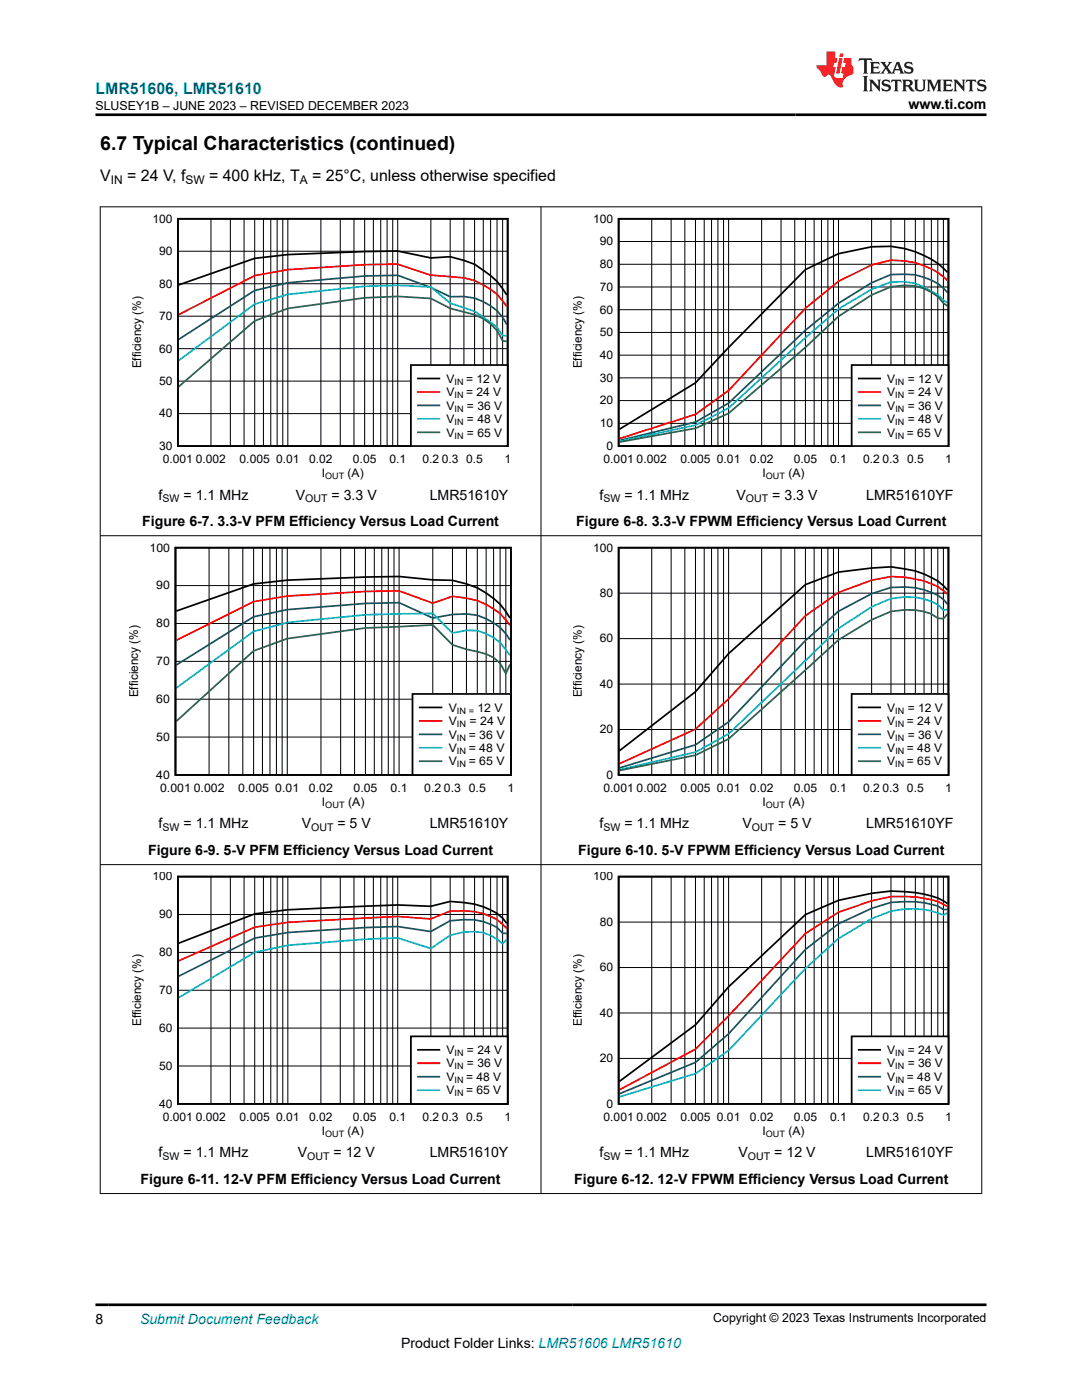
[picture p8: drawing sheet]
<svg xmlns="http://www.w3.org/2000/svg" width="216mm" height="279mm" viewBox="0 0 216 279" stroke-linecap="round" stroke-linejoin="round" font-family="sans-serif">
<path d="M35.5 43.7h65.8v45.3h-65.8zM35.7 56.9l15.1-5.3 6.6-.8 15.4-.6 6.6-.1 6.6 1.4 3.8-.3 2.8 .8 2.1 .7a17.1 17.1 0 0 1 6.4 6.2" fill="none" stroke="#000" stroke-width=".35"/>
<g fill="none" stroke="#000" stroke-width=".2">
<path d="M35.5 56.6h65.8M35.5 50.1h65.8M42.1 43.7v45.3M46 43.7v45.3M48.7 43.7v45.3M50.8 43.7v45.3M52.6 43.7v45.3M54 43.7v45.3M55.3 43.7v45.3M56.4 43.7v45.3M57.4 43.7v45.3M64 43.7v45.3"/>
<path d="M67.9 43.7v45.3M70.6 43.7v45.3M72.8 43.7v45.3M74.5 43.7v45.3M76 43.7v45.3M77.2 43.7v45.3M78.4 43.7v45.3M79.4 43.7v45.3M86 43.7v45.3M89.8 43.7v45.3M92.6 43.7v45.3M94.7 43.7v45.3"/>
<path d="M96.4 43.7v45.3M97.9 43.7v45.3M99.2 43.7v45.3M100.3 43.7v45.3M35.5 76.1h65.8M35.5 69.6h65.8M35.5 63.1h65.8M35.5 82.5h65.8"/>
</g>
<path d="M101.1 61.2a13.1 13.1 0 0 0-11.3-6l-3.8-.3-6.6-2.2-6.6 .1-15.4 1-6.6 1.2-15.1 7.8" fill="none" stroke="#f00" stroke-width=".35"/>
<path d="M101.1 64.8a10.6 10.6 0 0 0-11.3-5.6l-3.8-1.8-6.6-2.5-6.6 .2-15.4 1.3-6.6 1.6-15.1 9.7" fill="none" stroke="#156" stroke-width=".35"/>
<path d="M101.1 67h-.8l-1.1-1.7-4.5-3.2-4.9-1.6-3.8-3.2-6.6-.4-6.6 .2-15.4 1.7-6.6 1.9-15.1 11.3" fill="none" stroke="#0bc" stroke-width=".35"/>
<path d="M101.1 68.1l-.8-.1a9.5 9.5 0 0 0-7.7-5.7l-2.8-.8-3.8-1.9-6.6-.4-6.6 .2-15.4 2.2-6.6 2.4-15.1 13.2" fill="none" stroke="#286b49" stroke-width=".35"/>
<path d="M82 72.9h19.3v16.1h-19.3z" fill-rule="evenodd" fill="#fff"/>
<path d="M123.4 43.7h65.8v45.3h-65.8zM189.1 54.4a18.1 18.1 0 0 0-15.2-5.1l-6.6 1.3-6.6 3.2-15.3 15.5-6.6 7.1-15.2 9.3M82 72.9h19.3v16.1h-19.3zM83.4 75.5h4.3" fill="none" stroke="#000" stroke-width=".35"/>
<path d="M189.1 56a15 15 0 0 0-11.3-4.1l-3.9 1-6.6 3.2-6.6 5.4-15.3 16.4-6.6 4.8-15.2 4.8M83.4 78.2h4.3" fill="none" stroke="#f00" stroke-width=".35"/>
<path d="M189.1 58.4a10.9 10.9 0 0 0-8.6-3.7l-2.7 .1-3.9 1.6-6.6 4.1-6.6 5.4-15.3 14.5-6.6 3.8-15.2 3.7M83.4 80.9h4.3" fill="none" stroke="#156" stroke-width=".35"/>
<path d="M189.1 60.4l-.9-.5-1.1-1.1-1.3-.7a10.6 10.6 0 0 0-8-1.8l-3.9 1.4-6.6 4-6.6 5.7-15.3 14-6.6 3.4-15.2 3.3M83.4 83.6h4.3" fill="none" stroke="#0bc" stroke-width=".35"/>
<path d="M189.1 61.1l-.9-.6a9.2 9.2 0 0 0-7.7-3.6l-2.7 .3-3.9 1.7-6.6 4.2-6.6 6.2-15.3 13.2-6.6 3-15.2 2.7M83.4 86.3h4.3" fill="none" stroke="#286b49" stroke-width=".35"/>
<g fill="none" stroke="#000" stroke-width=".2">
<path d="M123.4 57.3h65.9M123.4 52.7h65.9M123.4 48.2h65.9M130 43.7v45.3M133.9 43.7v45.3M136.7 43.7v45.3M138.8 43.7v45.3M140.5 43.7v45.3M142 43.7v45.3M143.3 43.7v45.3M144.4 43.7v45.3M145.4 43.7v45.3"/>
<path d="M152 43.7v45.3M155.8 43.7v45.3M158.6 43.7v45.3M160.7 43.7v45.3M162.5 43.7v45.3M163.9 43.7v45.3M165.2 43.7v45.3M166.3 43.7v45.3M167.3 43.7v45.3M173.9 43.7v45.3M177.8 43.7v45.3M180.5 43.7v45.3"/>
<path d="M182.6 43.7v45.3M184.4 43.7v45.3M185.8 43.7v45.3M187.1 43.7v45.3M188.2 43.7v45.3M123.4 79.9h65.9M123.4 75.4h65.9M123.4 70.9h65.9M123.4 66.3h65.9M123.4 61.8h65.9M123.4 84.5h65.9"/>
</g>
<path d="M169.9 72.9h19.3v16.1h-19.3z" fill-rule="evenodd" fill="#fff"/>
<path d="M169.9 72.9h19.3v16.1h-19.3zM171.4 75.5h4.2M35 109.3h67v45.4h-67zM35.2 121.9l15.4-5.4 6.7-.7 15.6-.6 6.7-.1 6.8 .6a16.6 16.6 0 0 1 13.4 4.9l2 2.8" fill="none" stroke="#000" stroke-width=".35"/>
<path d="M171.4 78.2h4.2M101.8 124.8a13.1 13.1 0 0 0-8.7-5.4l-2.8-.4-3.9 1.4-6.8-2.5-6.7 .1-15.6 1-6.7 1.1-15.4 7.7" fill="none" stroke="#f00" stroke-width=".35"/>
<path d="M171.4 80.9h4.2M101.8 127.7a11.1 11.1 0 0 0-11.5-5.1l-3.9 .7-6.8-3-6.7 .1-15.6 1.3-6.7 1.4-15.4 9.6" fill="none" stroke="#156" stroke-width=".35"/>
<path d="M171.4 83.6h4.2M101.8 130.8l-.9-1.1a9.1 9.1 0 0 0-10.6-3.4l-3.9-3.9-13.5 .3-15.6 1.5-6.7 1.8-15.4 11.3" fill="none" stroke="#0bc" stroke-width=".35"/>
<path d="M171.4 86.3h4.2M101.8 132.6l-.9 1.8a6.7 6.7 0 0 0-5.7-4.4l-2.1-.4-2.8-.9-3.9-4-13.5 .6-15.6 2.1-6.7 2.5-15.4 14" fill="none" stroke="#286b49" stroke-width=".35"/>
<g fill="none" stroke="#000" stroke-width=".2">
<path d="M35 116.9h67M41.7 109.3v45.4M45.7 109.3v45.4M48.4 109.3v45.4M50.6 109.3v45.4M52.4 109.3v45.4M53.9 109.3v45.4M55.2 109.3v45.4M56.3 109.3v45.4M57.3 109.3v45.4M64 109.3v45.4M68 109.3v45.4"/>
<path d="M70.8 109.3v45.4M72.9 109.3v45.4M74.7 109.3v45.4M76.2 109.3v45.4M77.5 109.3v45.4M78.6 109.3v45.4M79.6 109.3v45.4M86.4 109.3v45.4M90.3 109.3v45.4M93.1 109.3v45.4M95.2 109.3v45.4M97 109.3v45.4"/>
<path d="M98.5 109.3v45.4M99.8 109.3v45.4M100.9 109.3v45.4M35 139.5h67M35 132h67M35 124.4h67M35 147.1h67"/>
</g>
<path d="M82.3 138.5h19.6v16.2h-19.6z" fill-rule="evenodd" fill="#fff"/>
<path d="M123.4 109.3h65.8v45.4h-65.8zM189.1 117.8a14.1 14.1 0 0 0-8.6-4.3l-2.7-.4-3.9 .3-6.6 .8-6.6 2.5-15.3 13.7-6.6 7.7-15.2 11.7M82.3 138.5h19.6v16.2h-19.6zM83.7 141.2h4.4" fill="none" stroke="#000" stroke-width=".35"/>
<path d="M189.1 118.6a9.7 9.7 0 0 0-4.7-2.7 18.7 18.7 0 0 0-10.5-.1l-6.6 2.4-6.6 4.7-15.3 16.6-6.6 6-15.2 6.9M83.7 143.9h4.4" fill="none" stroke="#f00" stroke-width=".35"/>
<path d="M189.1 120.6a7.8 7.8 0 0 0-4.7-2.9l-1.8-.4-2.1-.1h-2.7l-3.9 1.3-6.6 3.5-6.6 5.8-15.3 16.3-6.6 4.5-15.2 4.7M83.7 146.6h4.4" fill="none" stroke="#156" stroke-width=".35"/>
<path d="M189.1 121.6l-.9 .2-1.1-1.1a12.7 12.7 0 0 0-9.3-1.2l-3.9 1.6-6.6 4.3-21.9 21.1-6.6 3.6-15.2 3.5M83.7 149.2h4.4" fill="none" stroke="#0bc" stroke-width=".35"/>
<path d="M189.1 122.5l-.9 1-1.1-.1a9.6 9.6 0 0 0-6.6-1.7l-2.7 .3-3.9 1.7-6.6 4-21.9 19.8-6.6 3.2-15.2 3.1M83.7 151.9h4.4" fill="none" stroke="#286b49" stroke-width=".35"/>
<g fill="none" stroke="#000" stroke-width=".2">
<path d="M123.4 118.4h65.9M130 109.3v45.4M133.9 109.3v45.4M136.7 109.3v45.4M138.8 109.3v45.4M140.5 109.3v45.4M142 109.3v45.4M143.3 109.3v45.4M144.4 109.3v45.4M145.4 109.3v45.4M152 109.3v45.4M155.8 109.3v45.4"/>
<path d="M158.6 109.3v45.4M160.7 109.3v45.4M162.5 109.3v45.4M163.9 109.3v45.4M165.2 109.3v45.4M166.3 109.3v45.4M167.3 109.3v45.4M173.9 109.3v45.4M177.8 109.3v45.4M180.5 109.3v45.4M182.6 109.3v45.4M184.4 109.3v45.4"/>
<path d="M185.8 109.3v45.4M187.1 109.3v45.4M188.2 109.3v45.4M123.4 136.5h65.9M123.4 127.5h65.9M123.4 145.6h65.9"/>
</g>
<path d="M169.9 138.5h19.3v16.2h-19.3z" fill-rule="evenodd" fill="#fff"/>
<path d="M169.9 138.5h19.3v16.2h-19.3zM171.4 141.2h4.2M35.5 174.9h65.8v45.4h-65.8zM101.1 184.3a8.3 8.3 0 0 0-4.7-3.3l-1.7-.6-4.9-.5-3.8 1-6.6-.3-22 1-6.6 .8-15.1 5.8" fill="none" stroke="#000" stroke-width=".35"/>
<path d="M171.4 143.9h4.2M101.1 185.3a11.1 11.1 0 0 0-8.5-3.5h-2.8l-3.8 1.6-6.6-.5-22 1.2-6.6 .9-15.1 6.8" fill="none" stroke="#f00" stroke-width=".35"/>
<path d="M171.4 146.5h4.2M101.1 186.3h-.8l-1.1-1.2a11.4 11.4 0 0 0-6.6-1.6l-2.8 .3-3.8 2.1-6.6-1-6.6 .2-15.4 1-6.6 1.1-15.1 7.6" fill="none" stroke="#156" stroke-width=".35"/>
<path d="M171.4 149.2h4.2M101.1 187.5l-.8 .8a9 9 0 0 0-7.7-2.3l-2.8 .6-3.8 2.7-6.6-2.1-6.6 .2-15.4 1.3-6.6 1.3-15.1 9.1" fill="none" stroke="#0bc" stroke-width=".35"/>
<path d="M171.4 151.9h4.2" fill="none" stroke="#286b49" stroke-width=".35"/>
<g fill="none" stroke="#000" stroke-width=".2">
<path d="M42.1 174.9v45.4M46 174.9v45.4M48.7 174.9v45.4M50.8 174.9v45.4M52.6 174.9v45.4M54 174.9v45.4M55.3 174.9v45.4M56.4 174.9v45.4M57.4 174.9v45.4M64 174.9v45.4M67.9 174.9v45.4M70.6 174.9v45.4"/>
<path d="M72.8 174.9v45.4M74.5 174.9v45.4M76 174.9v45.4M77.2 174.9v45.4M78.4 174.9v45.4M79.4 174.9v45.4M86 174.9v45.4M89.8 174.9v45.4M92.6 174.9v45.4M94.7 174.9v45.4M96.4 174.9v45.4M97.9 174.9v45.4"/>
<path d="M99.2 174.9v45.4M100.3 174.9v45.4M35.5 197.6h65.8M35.5 190.1h65.8M35.5 182.5h65.8M35.5 212.7h65.8M35.5 205.2h65.8"/>
</g>
<path d="M82 206.8h19.3v13.5h-19.3z" fill-rule="evenodd" fill="#fff"/>
<path d="M123.4 174.9h65.8v45.4h-65.8zM189.1 180.3a16.3 16.3 0 0 0-8.6-2.3l-2.7-.2-3.9 .5-6.6 1.4-6.6 2.8-15.3 14.4-6.6 7.6-15.2 11.3M82 206.8h19.3v13.5h-19.3zM83.4 209.5h4.3" fill="none" stroke="#000" stroke-width=".35"/>
<path d="M189.1 180.9a16.5 16.5 0 0 0-8.6-2h-2.7l-3.9 .9-6.6 2.2-6.6 4.3-15.3 16.4-6.6 6.7-15.2 8.1M83.4 212.2h4.3" fill="none" stroke="#f00" stroke-width=".35"/>
<path d="M189.1 181.5h-.9l-1.1-.7a21.1 21.1 0 0 0-9.3-.7l-3.9 1.2-6.6 3.1-6.6 5.1-15.3 16.8-6.6 5.7-15.2 6.3M83.4 214.9h4.3" fill="none" stroke="#156" stroke-width=".35"/>
<path d="M189.1 182.2l-.9 .4a16.4 16.4 0 0 0-14.3 .7l-6.6 4-6.6 6-15.3 16.3-6.6 4.7-15.2 4.6M83.4 217.6h4.3" fill="none" stroke="#0bc" stroke-width=".35"/>
<g fill="none" stroke="#000" stroke-width=".2">
<path d="M130 174.9v45.4M133.9 174.9v45.4M136.7 174.9v45.4M138.8 174.9v45.4M140.5 174.9v45.4M142 174.9v45.4M143.3 174.9v45.4M144.4 174.9v45.4M145.4 174.9v45.4M152 174.9v45.4M155.8 174.9v45.4M158.6 174.9v45.4"/>
<path d="M160.7 174.9v45.4M162.5 174.9v45.4M163.9 174.9v45.4M165.2 174.9v45.4M166.3 174.9v45.4M167.3 174.9v45.4M173.9 174.9v45.4M177.8 174.9v45.4M180.5 174.9v45.4M182.6 174.9v45.4M184.4 174.9v45.4M185.8 174.9v45.4"/>
<path d="M187.1 174.9v45.4M188.2 174.9v45.4M123.4 193.1h65.9M123.4 184h65.9M123.4 211.2h65.9M123.4 202.2h65.9"/>
</g>
<path d="M169.9 206.8h19.3v13.5h-19.3z" fill-rule="evenodd" fill="#fff"/>
<path d="M169.9 206.8h19.3v13.5h-19.3zM171.4 209.5h4.2" fill="none" stroke="#000" stroke-width=".35"/>
<path d="M171.4 212.2h4.2" fill="none" stroke="#f00" stroke-width=".35"/>
<path d="M171.4 214.9h4.2" fill="none" stroke="#156" stroke-width=".35"/>
<path d="M171.4 217.6h4.2" fill="none" stroke="#0bc" stroke-width=".35"/>
<path d="M19.9 41.3h176.1M20 41.2v197.1M107.9 41.2v197.1M195.9 41.2v197.1M19.9 106.9h176.1M19.9 172.6h176.1M19.9 238.2h176.1" fill="none" stroke="#000" stroke-width=".2"/>
<path d="M171.5 11.6l-.2 .6 .5-.2h.6v.1v2.2l-.2 .4h1l-.2-.4v-2.2v-.1h.5l.5 .2-.1-.6zM173.6 12.4l.2 .3v1.6l-.2 .4h1.9l.1-.6a1.08 1.08 0 0 1-1.3 .2v-.7h.6l.4 .2v-.7l-.4 .2h-.6v-.5l.2-.2a1 1 0 0 1 1 .3l-.1-.5zM175.7 12.4l.9 1.1-1 1.2h.9l-.2-.2 .5-.8 .4 .8-.2 .2h1.6l-.2-.2 .2-.5h.9l.1 .5-.1 .2h.9l-.2-.4-.8-1.9h-.5l-.9 2.1-.9-1.1 .9-1h-.8l.2 .2-.4 .6-.4-.6 .2-.2zM179 12.8l.4 1h-.7zM180.7 12.5a.65 .65 0 0 0-.2 .7 .65 .65 0 0 0 .6 .5l.6 .1 .1 .3a.79 .79 0 0 1-.7 .4 .79 .79 0 0 1-.7-.5l.1 .7 .2-.1a.93 .93 0 0 0 1.1 0 .93 .93 0 0 0 .4-.9 1.46 1.46 0 0 0-1.2-.6l-.1-.3a1.09 1.09 0 0 1 1.2 .2l-.2-.6-.1 .1-.5-.2zM172.2 15.2l.2 .4v2.2l-.2 .4h1l-.2-.4v-2.2l.2-.4zM173.4 15.9l.2 .4v1.5l-.2 .4h.8l-.3-.4 .1-1.3 1.6 1.8v-2l.2-.4h-.7l.1 .2 .1 1.1-1.2-1.3zM176.2 16a.65 .65 0 0 0-.2 .8 .65 .65 0 0 0 .6 .4l.6 .2 .1 .2a.79 .79 0 0 1-.7 .4 .79 .79 0 0 1-.7-.5l.1 .7 .2-.1a.93 .93 0 0 0 1.1 .1 .93 .93 0 0 0 .4-1 1.46 1.46 0 0 0-1.2-.5l-.1-.4a1.09 1.09 0 0 1 1.2 .2l-.1-.6-.2 .1-.5-.1zM177.9 15.9l-.1 .6a.63 .63 0 0 1 .8-.3v1.6l-.3 .4h1l-.2-.4v-1.6a.66 .66 0 0 1 .8 .3l-.1-.6zM180 15.9l.2 .4v1.5l-.2 .4h1l-.2-.2-.1-.7h.5l.1 .2a.79 .79 0 0 0 1.2 .6l-1-.9a.61 .61 0 0 0 .6-.6 .61 .61 0 0 0-.5-.7zM180.8 16.2h.1a.47 .47 0 0 1 .5 .1 .47 .47 0 0 1 .1 .5l-.1 .1-.7 .1zM182.3 15.9l.2 .2a2.27 2.27 0 0 0 .4 2 1.04 1.04 0 0 0 1.7-.7v-1.3l.2-.2h-.8l.2 .4v1.1a.6 .6 0 0 1-.6 .6 .6 .6 0 0 1-.6-.6v-1.1l.3-.4zM184.9 15.9l.2 .4v1.5l-.2 .4h.8l-.3-.4v-1.4l.9 1.9 .9-1.9v1.4l-.3 .4h1l-.2-.4v-1.5l.2-.4h-.8l-.7 1.5-.6-1.5zM188.1 15.9l.2 .4v1.5l-.2 .4h1.9l.1-.6a1.09 1.09 0 0 1-1.3 .2v-.7h.6l.4 .2v-.6l-.4 .2h-.6v-.6l.2-.1a1.01 1.01 0 0 1 1 .3l-.1-.6zM190.2 15.9l.3 .4v1.5l-.3 .4h.8l-.2-.4v-1.3l1.6 1.8v-2l.2-.4h-.7l.2 .2v1.1l-1.2-1.3zM192.8 15.9l-.1 .6a.63 .63 0 0 1 .8-.3v1.6l-.3 .4h1l-.2-.4v-1.6a.66 .66 0 0 1 .8 .3l-.1-.6zM195.2 16a.65 .65 0 0 0-.2 .8 .65 .65 0 0 0 .6 .4l.6 .2 .2 .2a.79 .79 0 0 1-.7 .4 .79 .79 0 0 1-.7-.5l.1 .7 .2-.1a.93 .93 0 0 0 1 .1 .93 .93 0 0 0 .5-1 1.46 1.46 0 0 0-1.3-.5v-.4a1.09 1.09 0 0 1 1.2 .2l-.2-.6-.2 .1-.5-.1z" fill="#231f20"/>
<path d="M164.9 10.3v2.7h-2l.1 .4 .8 1a.95 .95 0 0 0 1 .9 .59 .59 0 0 1 .5-.4 .59 .59 0 0 1 .5 .3l.4 .8a1.59 1.59 0 0 0 2.1 1.4 1.61 1.61 0 0 1 1-2.3l1-.3-.1-1.5a1.59 1.59 0 0 1-.3-1.7h-1.5l-.2 .9h.6l-.2 .9h-.5l-.2 .9v.3l.4 .1-.1 .9h-.7a.73 .73 0 0 1-1-.7l.3-1.5h-.5l.1-.9h.5l.2-.9h-.5v-1.3zM167.4 11.6l-.6 3.1h.7l.6-3.1zM167.6 10.7l-.1 .6h.7l.1-.6z" fill="#ed1c24"/>
<path d="M19 22.9h177.8M19 260.4h177.8" fill="none" stroke="#000" stroke-width=".53"/>
<text font-size="3.9" x="20" y="29.9">6.7 Typical Characteristics (continued)</text>
<text font-size="3.2" fill="#00f" x="19" y="18.7">LMR51606, LMR51610</text>
<g font-size="3.2">
<text x="20" y="36.1">V</text>
<text x="25.4" y="36.1">= 24 V, f</text>
<text x="41.7" y="36.1">= 400 kHz, T</text>
<text x="62.3" y="36.1">= 25°C, unless otherwise specified</text>
</g>
<g font-size="2.8">
<text x="181.3" y="21.8">www.ti.com</text>
<text x="31.7" y="99.7">f</text>
<text x="36.6" y="99.7">= 1.1 MHz</text>
<text x="59" y="99.7">V</text>
<text x="66.2" y="99.7">= 3.3 V</text>
<text x="85.7" y="99.7">LMR51610Y</text>
<text x="119.6" y="99.7">f</text>
<text x="124.6" y="99.7">= 1.1 MHz</text>
<text x="147" y="99.7">V</text>
<text x="154.1" y="99.7">= 3.3 V</text>
<text x="172.8" y="99.7">LMR51610YF</text>
<text x="28.4" y="104.9">Figure 6-7. 3.3-V PFM Efficiency Versus Load Current</text>
<text x="115" y="104.9">Figure 6-8. 3.3-V FPWM Efficiency Versus Load Current</text>
<text x="31.7" y="165.3">f</text>
<text x="36.6" y="165.3">= 1.1 MHz</text>
<text x="60.2" y="165.3">V</text>
<text x="67.3" y="165.3">= 5 V</text>
<text x="85.7" y="165.3">LMR51610Y</text>
<text x="119.6" y="165.3">f</text>
<text x="124.6" y="165.3">= 1.1 MHz</text>
<text x="148.1" y="165.3">V</text>
<text x="155.3" y="165.3">= 5 V</text>
<text x="172.8" y="165.3">LMR51610YF</text>
<text x="29.6" y="170.6">Figure 6-9. 5-V PFM Efficiency Versus Load Current</text>
<text x="115.4" y="170.6">Figure 6-10. 5-V FPWM Efficiency Versus Load Current</text>
<text x="31.7" y="231">f</text>
<text x="36.6" y="231">= 1.1 MHz</text>
<text x="59.4" y="231">V</text>
<text x="66.5" y="231">= 12 V</text>
<text x="85.7" y="231">LMR51610Y</text>
<text x="119.6" y="231">f</text>
<text x="124.6" y="231">= 1.1 MHz</text>
<text x="147.4" y="231">V</text>
<text x="154.5" y="231">= 12 V</text>
<text x="172.8" y="231">LMR51610YF</text>
<text x="28.1" y="236.2">Figure 6-11. 12-V PFM Efficiency Versus Load Current</text>
<text x="114.6" y="236.2">Figure 6-12. 12-V FPWM Efficiency Versus Load Current</text>
<text x="19" y="264.2">8</text>
<text x="80" y="269">Product Folder Links: LMR51606 LMR51610</text>
</g>
<text font-size="2.8" fill="#00f" x="27.9" y="264.2">Submit Document Feedback</text>
<g font-size="2.5">
<text x="19" y="21.9">SLUSEY1B – JUNE 2023 – REVISED DECEMBER 2023</text>
<text x="27.6" y="139.2" transform="rotate(-90 27.6 139.2)">Efficiency (%)</text>
<text x="142.3" y="263.9">Copyright © 2023 Texas Instruments Incorporated</text>
</g>
<g font-size="2.4">
<text x="22.1" y="36.7">IN</text>
<text x="37" y="36.7">SW</text>
<text x="59.8" y="36.7">A</text>
<text x="30.4" y="44.4">100</text>
<text x="118.4" y="44.4">100</text>
<text x="31.7" y="50.9">90</text>
<text x="119.7" y="53.5">80</text>
<text x="119.7" y="49">90</text>
<text x="31.7" y="57.4">80</text>
<text x="119.7" y="58">70</text>
<text x="31.7" y="63.9">70</text>
<text x="119.7" y="62.6">60</text>
<text x="31.7" y="70.4">60</text>
<text x="119.7" y="71.7">40</text>
<text x="119.7" y="67.1">50</text>
<text x="28.2" y="73.5" transform="rotate(-90 28.2 73.5)">Efficiency (%)</text>
<text x="31.7" y="76.8">50</text>
<text x="89.1" y="76.4">V</text>
<text x="93" y="76.4">= 12 V</text>
<text x="116.1" y="73.5" transform="rotate(-90 116.1 73.5)">Efficiency (%)</text>
<text x="119.7" y="76.2">30</text>
<text x="177" y="76.4">V</text>
<text x="181.1" y="76.4">= 12 V</text>
<text x="31.7" y="83.3">40</text>
<text x="89.1" y="79.1">V</text>
<text x="89.1" y="81.7">V</text>
<text x="93" y="79.1">= 24 V</text>
<text x="93.2" y="81.7">= 36 V</text>
<text x="119.7" y="80.7">20</text>
<text x="177" y="81.7">V</text>
<text x="177" y="79.1">V</text>
<text x="181.1" y="81.7">= 36 V</text>
<text x="181.1" y="79.1">= 24 V</text>
<text x="31.7" y="89.8">30</text>
<text x="89.1" y="87.1">V</text>
<text x="89.1" y="84.4">V</text>
<text x="93.2" y="84.4">= 48 V</text>
<text x="93.2" y="87.1">= 65 V</text>
<text x="119.7" y="85.3">10</text>
<text x="121" y="89.8">0</text>
<text x="177" y="84.4">V</text>
<text x="177" y="87.1">V</text>
<text x="181" y="87.1">= 65 V</text>
<text x="181.1" y="84.4">= 48 V</text>
<text x="32.5" y="92.5">0.001</text>
<text x="39.1" y="92.5">0.002</text>
<text x="47.8" y="92.5">0.005</text>
<text x="55.1" y="92.5">0.01</text>
<text x="61.7" y="92.5">0.02</text>
<text x="64.2" y="95.2">I</text>
<text x="69.4" y="95.2">(A)</text>
<text x="70.4" y="92.5">0.05</text>
<text x="77.7" y="92.5">0.1</text>
<text x="84.3" y="92.5">0.2</text>
<text x="88.2" y="92.5">0.3</text>
<text x="93" y="92.5">0.5</text>
<text x="100.6" y="92.5">1</text>
<text x="120.4" y="92.5">0.001</text>
<text x="127" y="92.5">0.002</text>
<text x="135.8" y="92.5">0.005</text>
<text x="143" y="92.5">0.01</text>
<text x="149.6" y="92.5">0.02</text>
<text x="152.1" y="95.2">I</text>
<text x="157.3" y="95.2">(A)</text>
<text x="158.4" y="92.5">0.05</text>
<text x="165.6" y="92.5">0.1</text>
<text x="172.2" y="92.5">0.2</text>
<text x="176.1" y="92.5">0.3</text>
<text x="181" y="92.5">0.5</text>
<text x="188.6" y="92.5">1</text>
<text x="29.8" y="110.1">100</text>
<text x="118.4" y="110.1">100</text>
<text x="31.2" y="117.6">90</text>
<text x="119.7" y="119.2">80</text>
<text x="31.2" y="125.2">80</text>
<text x="119.7" y="128.2">60</text>
<text x="31.2" y="132.8">70</text>
<text x="119.7" y="137.3">40</text>
<text x="31.2" y="140.3">60</text>
<text x="89.5" y="142">V</text>
<text x="95.3" y="142">12 V</text>
<text x="116.1" y="139.2" transform="rotate(-90 116.1 139.2)">Efficiency (%)</text>
<text x="177" y="142">V</text>
<text x="181.1" y="142">= 12 V</text>
<text x="31.2" y="147.9">50</text>
<text x="89.5" y="147.4">V</text>
<text x="89.5" y="144.7">V</text>
<text x="93.5" y="147.4">= 36 V</text>
<text x="93.7" y="144.7">= 24 V</text>
<text x="119.7" y="146.4">20</text>
<text x="177" y="144.7">V</text>
<text x="177" y="147.4">V</text>
<text x="181" y="144.7">= 24 V</text>
<text x="181.1" y="147.4">= 36 V</text>
<text x="31.2" y="155.4">40</text>
<text x="89.5" y="150.1">V</text>
<text x="89.5" y="152.8">V</text>
<text x="93.5" y="150.1">= 48 V</text>
<text x="93.5" y="152.8">= 65 V</text>
<text x="121" y="155.4">0</text>
<text x="177" y="152.8">V</text>
<text x="177" y="150.1">V</text>
<text x="181" y="152.8">= 65 V</text>
<text x="181" y="150.1">= 48 V</text>
<text x="31.9" y="158.1">0.001</text>
<text x="38.7" y="158.1">0.002</text>
<text x="47.5" y="158.1">0.005</text>
<text x="54.9" y="158.1">0.01</text>
<text x="61.6" y="158.1">0.02</text>
<text x="64.2" y="160.8">I</text>
<text x="69.5" y="160.8">(A)</text>
<text x="70.5" y="158.1">0.05</text>
<text x="77.9" y="158.1">0.1</text>
<text x="84.6" y="158.1">0.2</text>
<text x="88.6" y="158.1">0.3</text>
<text x="93.5" y="158.1">0.5</text>
<text x="101.3" y="158.1">1</text>
<text x="120.4" y="158.1">0.001</text>
<text x="127" y="158.1">0.002</text>
<text x="135.8" y="158.1">0.005</text>
<text x="143" y="158.1">0.01</text>
<text x="149.6" y="158.1">0.02</text>
<text x="152.1" y="160.8">I</text>
<text x="157.3" y="160.8">(A)</text>
<text x="158.4" y="158.1">0.05</text>
<text x="165.6" y="158.1">0.1</text>
<text x="172.2" y="158.1">0.2</text>
<text x="176.1" y="158.1">0.3</text>
<text x="181" y="158.1">0.5</text>
<text x="188.6" y="158.1">1</text>
<text x="30.4" y="175.7">100</text>
<text x="118.4" y="175.7">100</text>
<text x="31.7" y="183.3">90</text>
<text x="119.7" y="184.8">80</text>
<text x="31.7" y="190.8">80</text>
<text x="119.7" y="193.9">60</text>
<text x="31.7" y="198.4">70</text>
<text x="119.7" y="202.9">40</text>
<text x="28.2" y="204.8" transform="rotate(-90 28.2 204.8)">Efficiency (%)</text>
<text x="31.7" y="206">60</text>
<text x="116.1" y="204.8" transform="rotate(-90 116.1 204.8)">Efficiency (%)</text>
<text x="31.7" y="213.5">50</text>
<text x="89.1" y="210.4">V</text>
<text x="89.1" y="215.7">V</text>
<text x="89.1" y="213">V</text>
<text x="93" y="215.7">= 48 V</text>
<text x="93.2" y="213">= 36 V</text>
<text x="93.2" y="210.4">= 24 V</text>
<text x="119.7" y="212">20</text>
<text x="177" y="210.4">V</text>
<text x="177" y="215.7">V</text>
<text x="177" y="213">V</text>
<text x="181" y="215.7">= 48 V</text>
<text x="181.1" y="213">= 36 V</text>
<text x="181.1" y="210.4">= 24 V</text>
<text x="31.7" y="221.1">40</text>
<text x="89.1" y="218.4">V</text>
<text x="93" y="218.4">= 65 V</text>
<text x="121" y="221.1">0</text>
<text x="177" y="218.4">V</text>
<text x="181.1" y="218.4">= 65 V</text>
<text x="32.5" y="223.8">0.001</text>
<text x="39.1" y="223.8">0.002</text>
<text x="47.8" y="223.8">0.005</text>
<text x="55.1" y="223.8">0.01</text>
<text x="61.7" y="223.8">0.02</text>
<text x="64.2" y="226.5">I</text>
<text x="69.4" y="226.5">(A)</text>
<text x="70.4" y="223.8">0.05</text>
<text x="77.7" y="223.8">0.1</text>
<text x="84.3" y="223.8">0.2</text>
<text x="88.2" y="223.8">0.3</text>
<text x="93" y="223.8">0.5</text>
<text x="100.6" y="223.8">1</text>
<text x="120.4" y="223.8">0.001</text>
<text x="127" y="223.8">0.002</text>
<text x="135.8" y="223.8">0.005</text>
<text x="143" y="223.8">0.01</text>
<text x="149.6" y="223.8">0.02</text>
<text x="152.1" y="226.5">I</text>
<text x="157.3" y="226.5">(A)</text>
<text x="158.4" y="223.8">0.05</text>
<text x="165.6" y="223.8">0.1</text>
<text x="172.2" y="223.8">0.2</text>
<text x="176.1" y="223.8">0.3</text>
<text x="181" y="223.8">0.5</text>
<text x="188.6" y="223.8">1</text>
</g>
<g font-size="2.1">
<text x="32.4" y="100.3">SW</text>
<text x="60.9" y="100.3">OUT</text>
<text x="120.4" y="100.3">SW</text>
<text x="148.9" y="100.3">OUT</text>
<text x="32.4" y="165.9">SW</text>
<text x="62.1" y="165.9">OUT</text>
<text x="120.4" y="165.9">SW</text>
<text x="150" y="165.9">OUT</text>
<text x="32.4" y="231.5">SW</text>
<text x="61.3" y="231.5">OUT</text>
<text x="120.4" y="231.5">SW</text>
<text x="149.2" y="231.5">OUT</text>
</g>
<g font-size="1.8">
<text x="90.7" y="76.8">IN</text>
<text x="178.7" y="76.8">IN</text>
<text x="90.7" y="79.5">IN</text>
<text x="90.7" y="82.1">IN</text>
<text x="178.7" y="79.5">IN</text>
<text x="178.7" y="82.1">IN</text>
<text x="90.7" y="87.5">IN</text>
<text x="90.7" y="84.8">IN</text>
<text x="178.7" y="87.5">IN</text>
<text x="178.7" y="84.8">IN</text>
<text x="64.9" y="95.6">OUT</text>
<text x="152.8" y="95.6">OUT</text>
<text x="91.2" y="142.4">IN =</text>
<text x="178.7" y="142.4">IN</text>
<text x="91.2" y="145.1">IN</text>
<text x="91.2" y="147.8">IN</text>
<text x="178.7" y="145.1">IN</text>
<text x="178.7" y="147.8">IN</text>
<text x="91.2" y="150.5">IN</text>
<text x="91.2" y="153.2">IN</text>
<text x="178.7" y="153.2">IN</text>
<text x="178.7" y="150.5">IN</text>
<text x="64.9" y="161.2">OUT</text>
<text x="152.8" y="161.2">OUT</text>
<text x="90.7" y="213.4">IN</text>
<text x="90.7" y="210.7">IN</text>
<text x="178.7" y="213.4">IN</text>
<text x="178.7" y="210.7">IN</text>
<text x="90.7" y="218.8">IN</text>
<text x="90.7" y="216.1">IN</text>
<text x="178.7" y="218.8">IN</text>
<text x="178.7" y="216.1">IN</text>
<text x="64.9" y="226.9">OUT</text>
<text x="152.8" y="226.9">OUT</text>
</g>
</svg>
